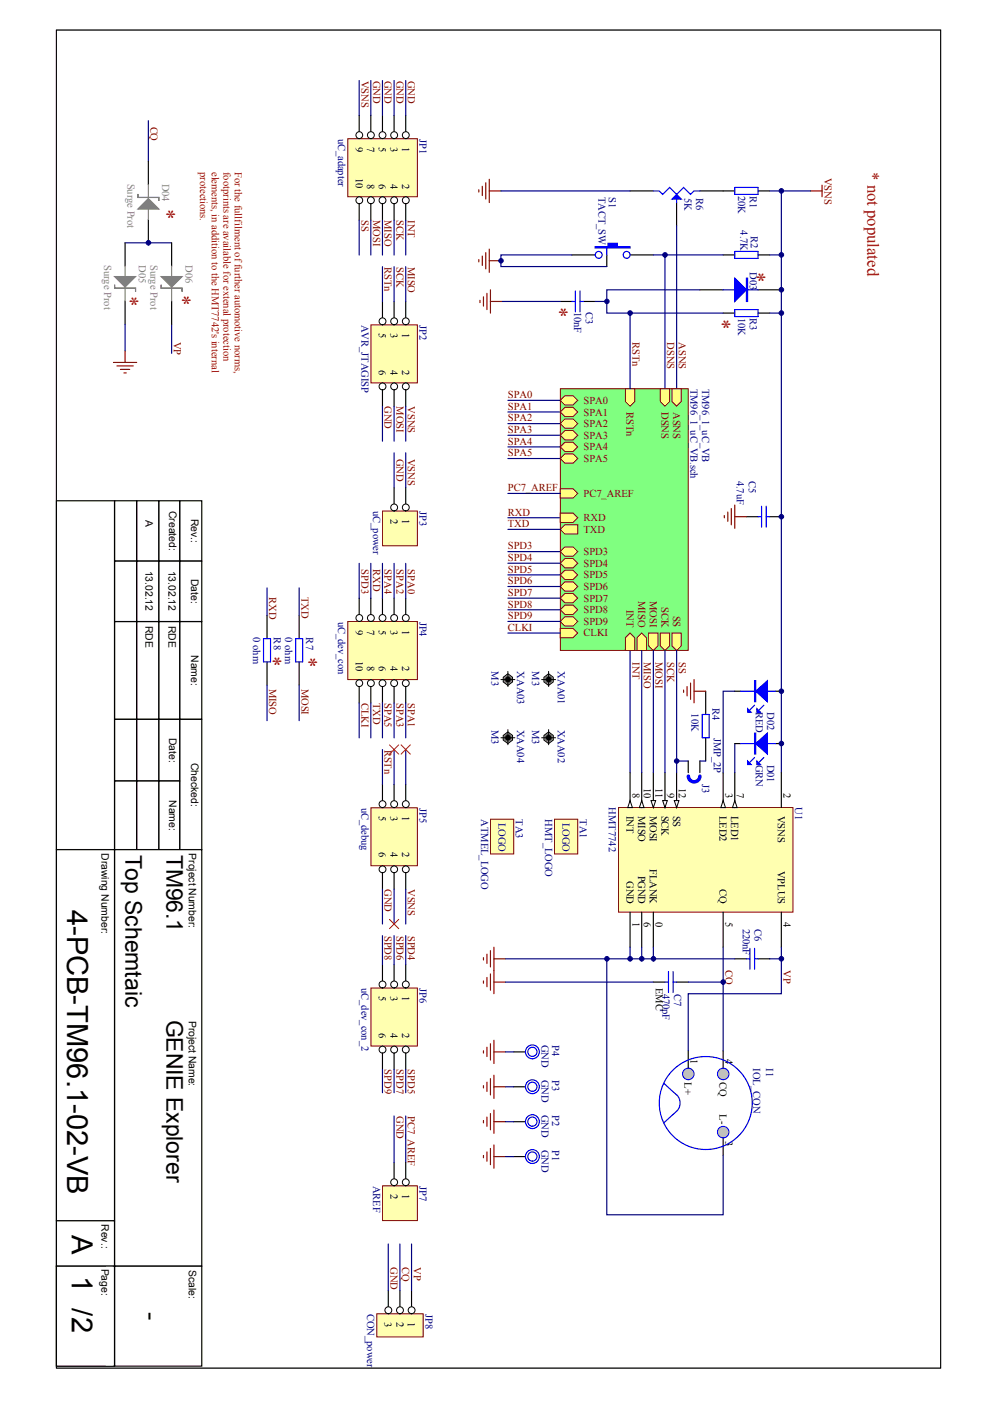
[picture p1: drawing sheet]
<svg xmlns="http://www.w3.org/2000/svg" width="210mm" height="297mm" viewBox="0 0 210 297" stroke-linecap="round" stroke-linejoin="round" font-family="sans-serif">
<path d="M12 6.4h187.2v283.6h-187.2z" fill="#fff" stroke="#000" stroke-width=".21"/>
<g fill="#fff" stroke="#000" stroke-width=".25">
<path d="M38.1 106.2h4.6v12.7h-4.6z"/>
<path d="M38.1 119h4.6v12.8h-4.6z"/>
<path d="M38.1 131.8h4.6v20.7h-4.6z"/>
<path d="M38.1 152.5h4.6v27.6h-4.6z"/>
<path d="M33.6 106.2h4.5v12.7h-4.5z"/>
<path d="M33.6 119h4.5v12.8h-4.5z"/>
<path d="M33.6 131.8h4.5v20.7h-4.5z"/>
<path d="M33.6 152.5h4.5v13.1h-4.5z"/>
<path d="M33.6 165.6h4.5v14.5h-4.5z"/>
<path d="M29 106.2h4.6v12.7h-4.6z"/>
<path d="M29 119h4.6v12.8h-4.6z"/>
<path d="M29 131.8h4.6v20.7h-4.6z"/>
<path d="M29 152.5h4.6v13.1h-4.6z"/>
<path d="M29 165.6h4.6v14.5h-4.6z"/>
<path d="M24.3 106.2h4.6v12.7h-4.6z"/>
<path d="M24.3 119h4.6v12.8h-4.6z"/>
<path d="M24.3 131.8h4.6v20.7h-4.6z"/>
<path d="M24.3 152.5h4.6v13.1h-4.6z"/>
<path d="M24.3 165.6h4.6v14.5h-4.6z"/>
<path d="M24.3 180.1h18.4v88.3h-18.4z"/>
<path d="M24.3 268.5h18.4v21.1h-18.4z"/>
<path d="M12 268.5h12.3v21.1h-12.3z"/>
<path d="M12 106.2h12.3v73.9h-12.3z"/>
<path d="M12 180.1h12.3v78.7h-12.3z"/>
<path d="M12 258.8h12.3v9.6h-12.3z"/>
</g>
<g fill="#fff" stroke="#fff" stroke-width=".25">
<path d="M41 180.6h1.2v23h-1.2z"/>
<path d="M41 216.2h1.2v17h-1.2z"/>
<path d="M41 269h1.2v20.2h-1.2z"/>
<path d="M22.5 180.6h1.3v21.7h-1.3z"/>
<path d="M22.5 259.3h1.3v8.6h-1.3z"/>
<path d="M22.5 268.7h1.3v20.7h-1.3z"/>
<path d="M28 269h7.3v20.2h-7.3z"/>
</g>
<path d="M165.5 40.5v123.3M133.5 137.9v25.9" fill="none" stroke="#000080" stroke-width=".25"/>
<g fill="none" stroke="#800000" stroke-width=".25">
<path d="M174.1 39.2v2.5M171.7 40.5h2.4M153.4 109.3v.5M154.2 108.6v1.9M154.9 107.8v3.5M155.6 107.1v4.9M155.6 109.6h2.5M144.8 146.3v.5M145.5 145.6v1.9M146.3 144.8v3.5M147 144.1v4.9M147 146.6h2.5"/>
<path d="M102.4 203v.5M103.1 202.3v2M103.9 201.6v3.4M104.6 200.8v5M104.6 203.3h2.5"/>
</g>
<path d="M158.1 109.6h2.5M163 109.6h2.5M149.5 146.6v4.9M149.5 156.4v5M145.8 222.8v4.9M153.2 222.8v4.9M153.2 240v5" fill="none" stroke="#000" stroke-width=".25"/>
<path d="M160.6 109.6h.7M161.3 107.3v4.5M162.3 109.6h.7M162.3 107.3v4.5M148.7 151.5h1.5v4.9h-1.5z" fill="none" stroke="#00f" stroke-width=".25"/>
<g fill="#c0c0c0" stroke="#00f" stroke-width=".21">
<circle cx="153.2" cy="227.7" r="1.22"/>
<circle cx="145.8" cy="227.7" r="1.22"/>
<circle cx="153.2" cy="240" r="1.22"/>
</g>
<g fill="none" stroke="#00f" stroke-width=".25">
<path d="M155.6 39.7h5v1.5h-5zM128.5 52.3v1.7M138.4 40.5h1.2l.8 .7 1.4-1.5 1.5 1.5 1.5-1.5 1.5 1.5 .7-.7h1.2M143.3 41.2v1.7M155.6 53.3h5v1.5h-5zM153.2 61.4h7.4M155.6 65.6h5v1.5h-5zM158.1 203.3h.7M158.8 201.1v4.4M159.8 203.3h.8M159.8 201.1v4.4M140.6 229.7l2.7 2.4"/>
<path d="M143.3 235.6l-2.7 2.5M143.3 232.1a2.45 2.45 0 0 1 0 3.5"/>
<circle cx="126.8" cy="54" r=".73"/>
<circle cx="132.7" cy="54" r=".73"/>
<circle cx="149.5" cy="233.9" r="9.9"/>
</g>
<path d="M106.1 40.5h27.4M138.4 54h14.8M140.8 54v28.4M143.3 47.9v34.5M163 40.5h8.7M163 54h2.5M163 66.4h2.5M128.5 203.3v54.3h24.7v-12.6M153.2 200.8v22M163 203.3h2.5" fill="none" stroke="#000080" stroke-width=".25"/>
<g fill="none" stroke="#000" stroke-width=".25">
<path d="M121.1 54h5M128.5 54v2.5M133.5 40.5h4.9M133.5 54h4.9M143.3 42.9v5M148.2 40.5h7.4M153.2 54h2.4M160.6 40.5h2.4M160.6 54h2.4M148.2 61.4h5M153.2 66.4h2.4M160.6 66.4h2.4"/>
<path d="M160.6 61.4h4.9M155.6 203.3h2.5M160.6 203.3h2.4"/>
</g>
<g fill="#00f" stroke="#00f" stroke-width=".25">
<path d="M143.3 41.2l1 1h-2z"/>
<path d="M155.6 59l2.5 2.4-2.5 2.5z"/>
<path d="M158.1 59h.2v4.9h-.2z" fill-rule="evenodd"/>
<path d="M126.1 52.3h2.7v-.7h1.9v.7h2.8v.3h-7.4z" fill-rule="evenodd"/>
</g>
<path d="M102.2 39.5v2M102.9 38.8v3.4M103.6 38v4.9M101.4 40.2v.5M101.4 55v.5M102.2 54.3v2M102.9 53.6v3.4M103.6 52.8v4.9M103.6 40.5h2.5M103.6 55.3h2.5" fill="none" stroke="#800000" stroke-width=".25"/>
<path d="M131 171.2h37v22.2h-37z" fill="#ffffb0" stroke="#800000" stroke-width=".21"/>
<path d="M153.2 163.8v7.4M165.5 163.8v7.4M133.5 193.4v7.4M135.9 193.4v7.4M153.2 193.4v7.4M165.5 193.4v7.4" fill="none" stroke="#000" stroke-width=".25"/>
<path d="M153.2 169.7l.5 1.5h-1z" fill="#fff" stroke="#000" stroke-width=".21"/>
<path d="M155.6 163.8v7.4" fill="none" stroke="#000" stroke-width=".25"/>
<path d="M155.6 169.7l.5 1.5h-1z" fill="#fff" stroke="#000" stroke-width=".21"/>
<path d="M133.5 163.8v7.4" fill="none" stroke="#000" stroke-width=".25"/>
<path d="M133.5 169.7l.4 1.5h-.9z" fill="#fff" stroke="#000" stroke-width=".21"/>
<path d="M135.9 163.8v7.4" fill="none" stroke="#000" stroke-width=".25"/>
<path d="M135.9 169.7l.5 1.5h-1z" fill="#fff" stroke="#000" stroke-width=".21"/>
<path d="M138.4 163.8v7.4" fill="none" stroke="#000" stroke-width=".25"/>
<path d="M137.9 169.7h1l-.5 1.5z" fill="#fff" stroke="#000" stroke-width=".21"/>
<path d="M140.8 163.8v7.4" fill="none" stroke="#000" stroke-width=".25"/>
<path d="M140.4 169.7h.9l-.5 1.5z" fill="#fff" stroke="#000" stroke-width=".21"/>
<path d="M143.3 163.8v7.4" fill="none" stroke="#000" stroke-width=".25"/>
<path d="M142.8 169.7h1l-.5 1.5z" fill="#fff" stroke="#000" stroke-width=".21"/>
<path d="M118.7 63.9h2.4M123.6 63.9h2.5M155.6 157.7h1.3M155.6 146.6h1.3M164.3 157.7h1.2M164.3 146.6h1.2M138.4 193.4v7.4" fill="none" stroke="#000" stroke-width=".25"/>
<path d="M126.1 63.9h2.4M83.5 96v7.4M85.9 96v7.4M155.6 146.6h-2.4v17.2M155.6 157.7v6.1" fill="none" stroke="#000080" stroke-width=".25"/>
<path d="M121.1 63.9h.8M121.9 61.7v4.4M122.9 63.9h.7M122.9 61.7v4.4M156.9 157.7h7.4M156.9 146.6h7.4M159.8 149.5l-1 1M161.8 149.5l-1 1M159.8 160.6l-1 1M161.8 160.6l-1 1" fill="none" stroke="#00f" stroke-width=".25"/>
<g fill="#00f" stroke="#00f" stroke-width=".25">
<path d="M160.1 157.7l2.4-2.3v4.5z"/>
<path d="M158.3 161.4l.8 .7h-.8z"/>
<path d="M160.3 161.4l.8 .7h-.8z"/>
<path d="M160.1 146.6l2.4-2.3v4.5z"/>
<path d="M158.3 150.3l.8 .7h-.8z"/>
<path d="M160.3 150.3l.8 .7h-.8z"/>
<path d="M159.8 155.4h.3v4.5h-.3z" fill-rule="evenodd"/>
<path d="M159.8 144.3h.3v4.5h-.3z" fill-rule="evenodd"/>
</g>
<path d="M101.7 63.7v.5M102.4 62.9v2M103.1 62.2v3.4M103.9 61.4v5M103.9 63.9h2.4" fill="none" stroke="#800000" stroke-width=".25"/>
<path d="M73.7 29.4h14.7v12.3h-14.7z" fill="#ffffb0" stroke="#800000" stroke-width=".21"/>
<path d="M85.9 24.5v4.9" fill="none" stroke="#000" stroke-width=".25"/>
<circle cx="85.9" cy="28.7" r=".73" fill="#fff" stroke="#000" stroke-width=".21"/>
<path d="M85.9 41.7v5" fill="none" stroke="#000" stroke-width=".25"/>
<circle cx="85.9" cy="42.5" r=".73" fill="#fff" stroke="#000" stroke-width=".21"/>
<path d="M83.5 24.5v4.9" fill="none" stroke="#000" stroke-width=".25"/>
<circle cx="83.5" cy="28.7" r=".73" fill="#fff" stroke="#000" stroke-width=".21"/>
<path d="M83.5 41.7v5" fill="none" stroke="#000" stroke-width=".25"/>
<circle cx="83.5" cy="42.5" r=".73" fill="#fff" stroke="#000" stroke-width=".21"/>
<path d="M81 24.5v4.9" fill="none" stroke="#000" stroke-width=".25"/>
<circle cx="81" cy="28.7" r=".73" fill="#fff" stroke="#000" stroke-width=".21"/>
<path d="M81 41.7v5" fill="none" stroke="#000" stroke-width=".25"/>
<circle cx="81" cy="42.5" r=".73" fill="#fff" stroke="#000" stroke-width=".21"/>
<path d="M78.5 24.5v4.9" fill="none" stroke="#000" stroke-width=".25"/>
<circle cx="78.6" cy="28.7" r=".73" fill="#fff" stroke="#000" stroke-width=".21"/>
<path d="M78.5 41.7v5" fill="none" stroke="#000" stroke-width=".25"/>
<circle cx="78.6" cy="42.5" r=".73" fill="#fff" stroke="#000" stroke-width=".21"/>
<path d="M76.1 24.5v4.9" fill="none" stroke="#000" stroke-width=".25"/>
<circle cx="76.1" cy="28.7" r=".72" fill="#fff" stroke="#000" stroke-width=".21"/>
<path d="M76.1 41.7v5" fill="none" stroke="#000" stroke-width=".25"/>
<circle cx="76.1" cy="42.5" r=".72" fill="#fff" stroke="#000" stroke-width=".21"/>
<path d="M76.1 17.1v7.4M78.5 17.1v7.4M81 17.1v7.4M83.5 17.1v7.4M85.9 17.1v7.4M76.1 46.7v7.4M78.5 46.7v7.4M81 46.7v7.4M83.5 46.7v7.4M85.9 46.7v7.4" fill="none" stroke="#000080" stroke-width=".25"/>
<path d="M78.6 68.9h9.8v12.3h-9.8z" fill="#ffffb0" stroke="#800000" stroke-width=".21"/>
<path d="M85.9 63.9v5" fill="none" stroke="#000" stroke-width=".25"/>
<circle cx="85.9" cy="68.1" r=".73" fill="#fff" stroke="#000" stroke-width=".21"/>
<path d="M85.9 81.2v4.9" fill="none" stroke="#000" stroke-width=".25"/>
<circle cx="85.9" cy="81.9" r=".73" fill="#fff" stroke="#000" stroke-width=".21"/>
<path d="M83.5 63.9v5" fill="none" stroke="#000" stroke-width=".25"/>
<circle cx="83.5" cy="68.1" r=".73" fill="#fff" stroke="#000" stroke-width=".21"/>
<path d="M83.5 81.2v4.9" fill="none" stroke="#000" stroke-width=".25"/>
<circle cx="83.5" cy="81.9" r=".73" fill="#fff" stroke="#000" stroke-width=".21"/>
<path d="M81 63.9v5" fill="none" stroke="#000" stroke-width=".25"/>
<circle cx="81" cy="68.1" r=".73" fill="#fff" stroke="#000" stroke-width=".21"/>
<path d="M81 81.2v4.9" fill="none" stroke="#000" stroke-width=".25"/>
<circle cx="81" cy="81.9" r=".73" fill="#fff" stroke="#000" stroke-width=".21"/>
<path d="M81 56.5v7.4M83.5 56.5v7.4M85.9 56.5v7.4M81 86.1v7.4M83.5 86.1v7.4M85.9 86.1v7.4" fill="none" stroke="#000080" stroke-width=".25"/>
<path d="M81 108.3h7.4v7.4h-7.4z" fill="#ffffb0" stroke="#800000" stroke-width=".21"/>
<path d="M85.9 103.4v4.9" fill="none" stroke="#000" stroke-width=".25"/>
<circle cx="85.9" cy="107.6" r=".73" fill="#fff" stroke="#000" stroke-width=".21"/>
<path d="M83.5 103.4v4.9" fill="none" stroke="#000" stroke-width=".25"/>
<circle cx="83.5" cy="107.6" r=".73" fill="#fff" stroke="#000" stroke-width=".21"/>
<g fill="none" stroke="#000080" stroke-width=".25">
<path d="M31.4 25.6v8.6M26.5 51.5h9.9M26.5 68.8v5.6M36.4 68.8v6.1M106.3 63.9h12.4M107.6 84.9h11.1M107.6 87.3h11.1M107.6 89.8h11.1M107.6 92.3h11.1M107.6 94.7h11.1M107.6 97.2h11.1M107.6 109.8h11.1"/>
<path d="M107.6 117h11.1"/>
</g>
<path d="M24 76.8h5M24.8 77.6h3.4M25.5 78.3h2M26.2 79.1h.5M26.5 74.4v2.4" fill="none" stroke="#800000" stroke-width=".25"/>
<path d="M31.4 34.2v4.9M26.5 51.5v4.9M31.4 46.5v5M36.4 51.5v4.9M26.5 63.8v5M36.4 63.8v5" fill="none" stroke="#000" stroke-width=".25"/>
<path d="M31.4 39.1v7.4M26.5 56.4v7.4M36.4 56.4v7.4" fill="none" stroke="#808080" stroke-width=".25"/>
<g fill="#808080" stroke="#808080" stroke-width=".25">
<path d="M31.4 42.1l2.2 2.2h-4.4z"/>
<path d="M24.3 58.6h4.4l-2.2 2.3z"/>
<path d="M34.1 58.6h4.5l-2.2 2.3z"/>
<path d="M29.2 41.1v.8h4.4v.7v-.7h-4.4z" fill-rule="evenodd"/>
<path d="M24.3 60.4v.7h4.4v.7v-.7h-4.4z" fill-rule="evenodd"/>
<path d="M34.1 60.4v.7h4.5v.7v-.7h-4.5z" fill-rule="evenodd"/>
</g>
<path d="M73.7 131.8h14.7v12.3h-14.7z" fill="#ffffb0" stroke="#800000" stroke-width=".21"/>
<path d="M85.9 126.8v5" fill="none" stroke="#000" stroke-width=".25"/>
<circle cx="85.9" cy="131" r=".73" fill="#fff" stroke="#000" stroke-width=".21"/>
<path d="M85.9 144.1v4.9" fill="none" stroke="#000" stroke-width=".25"/>
<circle cx="85.9" cy="144.8" r=".72" fill="#fff" stroke="#000" stroke-width=".21"/>
<path d="M83.5 126.8v5" fill="none" stroke="#000" stroke-width=".25"/>
<circle cx="83.5" cy="131" r=".73" fill="#fff" stroke="#000" stroke-width=".21"/>
<path d="M83.5 144.1v4.9" fill="none" stroke="#000" stroke-width=".25"/>
<circle cx="83.5" cy="144.8" r=".72" fill="#fff" stroke="#000" stroke-width=".21"/>
<path d="M81 126.8v5" fill="none" stroke="#000" stroke-width=".25"/>
<circle cx="81" cy="131" r=".73" fill="#fff" stroke="#000" stroke-width=".21"/>
<path d="M81 144.1v4.9" fill="none" stroke="#000" stroke-width=".25"/>
<circle cx="81" cy="144.8" r=".72" fill="#fff" stroke="#000" stroke-width=".21"/>
<path d="M78.5 126.8v5" fill="none" stroke="#000" stroke-width=".25"/>
<circle cx="78.6" cy="131" r=".73" fill="#fff" stroke="#000" stroke-width=".21"/>
<path d="M78.5 144.1v4.9" fill="none" stroke="#000" stroke-width=".25"/>
<circle cx="78.6" cy="144.8" r=".72" fill="#fff" stroke="#000" stroke-width=".21"/>
<path d="M76.1 126.8v5" fill="none" stroke="#000" stroke-width=".25"/>
<circle cx="76.1" cy="131" r=".72" fill="#fff" stroke="#000" stroke-width=".21"/>
<path d="M76.1 144.1v4.9" fill="none" stroke="#000" stroke-width=".25"/>
<circle cx="76.1" cy="144.8" r=".72" fill="#fff" stroke="#000" stroke-width=".21"/>
<path d="M76.1 119.4v7.4M78.5 119.4v7.4M81 119.4v7.4M83.5 119.4v7.4M85.9 119.4v7.4M76.1 149v7.4M78.5 149v7.4M81 149v7.4M83.5 149v7.4M85.9 149v7.4" fill="none" stroke="#000080" stroke-width=".25"/>
<path d="M115.2 143.6l1-.7 1 .7v1l-1 .7-1-.7z" fill-rule="evenodd" fill="#c0c0c0" stroke="#000" stroke-width=".21"/>
<circle cx="116.2" cy="144.1" r=".72" fill="#000" stroke="#696a6d" stroke-width=".25"/>
<path d="M114.7 144.1h3M116.2 142.4v3.2" fill="none" stroke="#000" stroke-width=".21"/>
<path d="M115.2 155.9l1-.7 1 .7v1l-1 .8-1-.8z" fill-rule="evenodd" fill="#c0c0c0" stroke="#000" stroke-width=".21"/>
<circle cx="116.2" cy="156.4" r=".72" fill="#000" stroke="#696a6d" stroke-width=".25"/>
<path d="M114.7 156.4h3M116.2 154.7v3.2" fill="none" stroke="#000" stroke-width=".21"/>
<path d="M106.6 143.6l1-.7 1 .7v1l-1 .7-1-.7z" fill-rule="evenodd" fill="#c0c0c0" stroke="#000" stroke-width=".21"/>
<circle cx="107.6" cy="144.1" r=".73" fill="#000" stroke="#696a6d" stroke-width=".25"/>
<path d="M106.1 144.1h3M107.6 142.4v3.2" fill="none" stroke="#000" stroke-width=".21"/>
<path d="M106.6 155.9l1-.7 1 .7v1l-1 .8-1-.8z" fill-rule="evenodd" fill="#c0c0c0" stroke="#000" stroke-width=".21"/>
<circle cx="107.6" cy="156.4" r=".73" fill="#000" stroke="#696a6d" stroke-width=".25"/>
<path d="M106.1 156.4h3M107.6 154.7v3.2" fill="none" stroke="#000" stroke-width=".21"/>
<path d="M78.6 171.3h9.8v12.3h-9.8z" fill="#ffffb0" stroke="#800000" stroke-width=".21"/>
<path d="M85.9 166.3v4.9" fill="none" stroke="#000" stroke-width=".25"/>
<circle cx="85.9" cy="170.5" r=".73" fill="#fff" stroke="#000" stroke-width=".21"/>
<path d="M85.9 183.6v4.9" fill="none" stroke="#000" stroke-width=".25"/>
<circle cx="85.9" cy="184.3" r=".72" fill="#fff" stroke="#000" stroke-width=".21"/>
<path d="M83.5 166.3v4.9" fill="none" stroke="#000" stroke-width=".25"/>
<circle cx="83.5" cy="170.5" r=".73" fill="#fff" stroke="#000" stroke-width=".21"/>
<path d="M83.5 183.6v4.9" fill="none" stroke="#000" stroke-width=".25"/>
<circle cx="83.5" cy="184.3" r=".72" fill="#fff" stroke="#000" stroke-width=".21"/>
<path d="M81 166.3v4.9" fill="none" stroke="#000" stroke-width=".25"/>
<circle cx="81" cy="170.5" r=".73" fill="#fff" stroke="#000" stroke-width=".21"/>
<path d="M81 183.6v4.9" fill="none" stroke="#000" stroke-width=".25"/>
<circle cx="81" cy="184.3" r=".72" fill="#fff" stroke="#000" stroke-width=".21"/>
<path d="M81 158.9v7.4M83.5 158.9v7.4M85.9 158.9v7.4M81 188.5v7.4M83.5 188.5v7.4M85.9 188.5v7.4" fill="none" stroke="#000080" stroke-width=".25"/>
<path d="M118.7 82.4h27.1v55.5h-27.1z" fill="#80ff80" stroke="#800000" stroke-width=".21"/>
<g fill="#ffff80" stroke="#800000" stroke-width=".21">
<path d="M142.3 134.2h2v2.7l-1 1-1-1z" fill-rule="evenodd"/>
<path d="M139.9 134.2h1.9v2.7l-1 1-.9-1z" fill-rule="evenodd"/>
<path d="M137.4 134.2h2v2.7l-1 1-1-1z" fill-rule="evenodd"/>
<path d="M133.5 134.2l.9 1v2.7h-1.9v-2.7z" fill-rule="evenodd"/>
<path d="M132.5 82.4h1.9v2.7l-.9 1-1-1z" fill-rule="evenodd"/>
<path d="M142.3 82.4h2v2.7l-1 1-1-1z" fill-rule="evenodd"/>
<path d="M139.9 82.4h1.9v2.7l-1 1-.9-1z" fill-rule="evenodd"/>
<path d="M119.7 83.9h1.7l1 1-1 1h-1.7l-1-1z" fill-rule="evenodd"/>
<path d="M119.7 86.4h1.7l1 .9-1 1h-1.7l-1-1z" fill-rule="evenodd"/>
<path d="M119.7 88.8h1.7l1 1-1 1h-1.7l-1-1z" fill-rule="evenodd"/>
<path d="M119.7 91.3h1.7l1 1-1 1h-1.7l-1-1z" fill-rule="evenodd"/>
<path d="M119.7 93.8h1.7l1 .9-1 1h-1.7l-1-1z" fill-rule="evenodd"/>
<path d="M119.7 96.2h1.7l1 1-1 1h-1.7l-1-1z" fill-rule="evenodd"/>
<path d="M118.7 108.8h2.7l1 1-1 1h-2.7z" fill-rule="evenodd"/>
<path d="M119.7 111.3h2.7v1.9h-2.7l-1-1z" fill-rule="evenodd"/>
<path d="M119.7 116h1.7l1 1-1 .9h-1.7l-1-.9z" fill-rule="evenodd"/>
<path d="M118.7 133.2h2.7l1 1-1 1h-2.7z" fill-rule="evenodd"/>
<path d="M119.7 118.4h1.7l1 1-1 1h-1.7l-1-1z" fill-rule="evenodd"/>
<path d="M119.7 120.9h1.7l1 1-1 1h-1.7l-1-1z" fill-rule="evenodd"/>
<path d="M119.7 123.4h1.7l1 1-1 .9h-1.7l-1-.9z" fill-rule="evenodd"/>
<path d="M119.7 125.8h1.7l1 1-1 1h-1.7l-1-1z" fill-rule="evenodd"/>
<path d="M119.7 128.3h1.7l1 1-1 1h-1.7l-1-1z" fill-rule="evenodd"/>
<path d="M119.7 130.8h1.7l1 1-1 .9h-1.7l-1-.9z" fill-rule="evenodd"/>
<path d="M118.7 103.6h2.7l1 1-1 1h-2.7z" fill-rule="evenodd"/>
<path d="M135.9 134.2l1 1v2.7h-2v-2.7z" fill-rule="evenodd"/>
</g>
<path d="M107.6 119.4h11.1M107.6 121.9h11.1M107.6 124.4h11.1M107.6 126.8h11.1M107.6 129.3h11.1M107.6 131.8h11.1M107.6 134.2h11.1" fill="none" stroke="#000080" stroke-width=".25"/>
<path d="M78.6 209.5h9.8v12.3h-9.8z" fill="#ffffb0" stroke="#800000" stroke-width=".21"/>
<path d="M85.9 204.5v5" fill="none" stroke="#000" stroke-width=".25"/>
<circle cx="85.9" cy="208.7" r=".73" fill="#fff" stroke="#000" stroke-width=".21"/>
<path d="M85.9 221.8v4.9" fill="none" stroke="#000" stroke-width=".25"/>
<circle cx="85.9" cy="222.5" r=".73" fill="#fff" stroke="#000" stroke-width=".21"/>
<path d="M83.5 204.5v5" fill="none" stroke="#000" stroke-width=".25"/>
<circle cx="83.5" cy="208.7" r=".73" fill="#fff" stroke="#000" stroke-width=".21"/>
<path d="M83.5 221.8v4.9" fill="none" stroke="#000" stroke-width=".25"/>
<circle cx="83.5" cy="222.5" r=".73" fill="#fff" stroke="#000" stroke-width=".21"/>
<path d="M81 204.5v5" fill="none" stroke="#000" stroke-width=".25"/>
<circle cx="81" cy="208.7" r=".73" fill="#fff" stroke="#000" stroke-width=".21"/>
<path d="M81 221.8v4.9" fill="none" stroke="#000" stroke-width=".25"/>
<circle cx="81" cy="222.5" r=".73" fill="#fff" stroke="#000" stroke-width=".21"/>
<path d="M81 198.4v6.1M83.5 198.4v6.1M85.9 198.4v6.1M81 226.7v5M83.5 226.7v5M85.9 226.7v5" fill="none" stroke="#000080" stroke-width=".25"/>
<g fill="#ffffb0" stroke="#800000" stroke-width=".21">
<path d="M117.5 173.7h4.9v7.4h-4.9z"/>
<path d="M103.9 173.7h4.9v7.4h-4.9z"/>
</g>
<path d="M107.6 104.6h11.1M85.9 236.6v9.9" fill="none" stroke="#000080" stroke-width=".25"/>
<path d="M81 251.4h7.4v7.4h-7.4z" fill="#ffffb0" stroke="#800000" stroke-width=".21"/>
<path d="M85.9 246.5v4.9" fill="none" stroke="#000" stroke-width=".25"/>
<circle cx="85.9" cy="250.7" r=".73" fill="#fff" stroke="#000" stroke-width=".21"/>
<path d="M83.5 246.5v4.9" fill="none" stroke="#000" stroke-width=".25"/>
<circle cx="83.5" cy="250.7" r=".73" fill="#fff" stroke="#000" stroke-width=".21"/>
<g fill="none" stroke="#000080" stroke-width=".25">
<path d="M121.1 54h-15v2.5h22.4M133.5 66.4v16M148.2 61.4h-19.7v5h24.7M135.9 137.9v25.9M138.4 137.9v25.9M140.8 137.9v25.9M143.3 137.9v25.9M143.3 161.4h2.5M148.2 161.4h1.3M107.1 203.3h48.5M107.1 208.2h31.3M133.5 200.8v2.5"/>
<path d="M135.9 200.8v2.5M138.4 200.8v2.5M145.8 208.2h7.4M165.5 200.8v9.9h-19.7v12.1M83.5 236.6v9.9M107.1 223h1.7M107.1 230.4h1.7M107.1 237.8h1.7M107.1 245.2h1.7"/>
</g>
<path d="M145.8 161.4v2.4M148.2 161.4v2.4M138.4 208.2h2.4M143.3 208.2h2.5M108.8 237.8h2.5M108.8 230.4h2.5M108.8 223h2.5M108.8 245.2h2.5" fill="none" stroke="#000" stroke-width=".25"/>
<g fill="none" stroke="#00f" stroke-width=".25">
<path d="M140.8 208.2h.8M141.6 206v4.4M142.6 208.2h.7M142.6 206v4.4"/>
<circle cx="112.8" cy="230.4" r=".97"/>
<circle cx="112.8" cy="223" r=".97"/>
<circle cx="112.8" cy="237.8" r=".97"/>
<circle cx="112.8" cy="237.8" r="1.47"/>
<circle cx="112.8" cy="230.4" r="1.47"/>
<circle cx="112.8" cy="223" r="1.47"/>
<circle cx="112.8" cy="245.2" r=".97"/>
<circle cx="112.8" cy="245.2" r="1.47"/>
</g>
<g fill="none" stroke="#800000" stroke-width=".25">
<path d="M102.4 208v.5M103.1 207.2v2M103.9 206.5v3.4M104.6 205.8v4.9M104.6 208.2h2.5M102.4 222.8v.5M102.4 230.2v.5M102.4 237.6v.5M103.1 222v2M103.1 229.4v2M103.1 236.8v2M103.9 221.3v3.4"/>
<path d="M103.9 228.7v3.4M103.9 236.1v3.4M104.6 220.6v4.9M104.6 228v4.9M104.6 235.4v4.9M104.6 223h2.5M104.6 230.4h2.5M104.6 237.8h2.5M102.4 245v.5M103.1 244.2v2M103.9 243.5v3.4M104.6 242.8v4.9"/>
<path d="M104.6 245.2h2.5"/>
</g>
<path d="M82.5 157.9l2 2M84.5 157.9l-2 2M85 157.9l1.9 2M86.9 157.9l-1.9 2M82.5 194.9l2 2M84.5 194.9l-2 2" fill="none" stroke="#f00" stroke-width=".21"/>
<path d="M145.8 164.6a1.22 1.22 0 0 0 1.2 1.2 1.22 1.22 0 0 0 1.2-1.2" fill="none" stroke="#00f" stroke-width=".74"/>
<path d="M79.8 278.5h9.8v5h-9.8z" fill="#ffffb0" stroke="#800000" stroke-width=".21"/>
<path d="M87.2 273.6v4.9" fill="none" stroke="#000" stroke-width=".25"/>
<circle cx="87.2" cy="277.8" r=".73" fill="#fff" stroke="#000" stroke-width=".21"/>
<path d="M84.7 273.6v4.9" fill="none" stroke="#000" stroke-width=".25"/>
<circle cx="84.7" cy="277.8" r=".73" fill="#fff" stroke="#000" stroke-width=".21"/>
<path d="M82.2 273.6v4.9" fill="none" stroke="#000" stroke-width=".25"/>
<circle cx="82.3" cy="277.8" r=".73" fill="#fff" stroke="#000" stroke-width=".21"/>
<path d="M107.6 112.2h11.1M56.6 124.6v5.9M63.4 124.6v5.9M56.6 145.3v7.5M63.4 145.3v7.5M82.2 263.7v9.9M84.7 263.7v9.9M87.2 263.7v9.9" fill="none" stroke="#000080" stroke-width=".25"/>
<path d="M56.6 130.5v4.9M63.4 130.5v4.9M56.6 140.3v5M63.4 140.3v5" fill="none" stroke="#000" stroke-width=".25"/>
<path d="M55.8 135.4h1.5v4.9h-1.5zM62.6 135.4h1.5v4.9h-1.5z" fill="none" stroke="#00f" stroke-width=".25"/>
<g fill="#000080" stroke="#000080" stroke-width=".21">
<circle cx="165.5" cy="40.5" r=".48"/>
<circle cx="31.4" cy="51.5" r=".48"/>
<circle cx="140.9" cy="54" r=".48"/>
<circle cx="165.5" cy="54" r=".48"/>
<circle cx="106.1" cy="55.3" r=".47"/>
<circle cx="165.5" cy="61.4" r=".48"/>
<circle cx="128.5" cy="63.9" r=".47"/>
<circle cx="133.5" cy="66.4" r=".48"/>
<circle cx="165.5" cy="66.4" r=".48"/>
<circle cx="165.5" cy="109.5" r=".47"/>
<circle cx="165.5" cy="146.5" r=".47"/>
<circle cx="165.5" cy="157.6" r=".48"/>
<circle cx="143.3" cy="161.3" r=".47"/>
<circle cx="128.5" cy="203.3" r=".47"/>
<circle cx="133.5" cy="203.3" r=".48"/>
<circle cx="135.9" cy="203.3" r=".48"/>
<circle cx="138.4" cy="203.3" r=".47"/>
<circle cx="165.5" cy="203.3" r=".48"/>
<circle cx="153.2" cy="208.2" r=".48"/>
</g>
<g font-size="6.2">
<text x="14.2" y="192.9" transform="rotate(90 14.2 192.9)">4aPCBaTM96.1a02aVB</text>
<text x="15.2" y="261.8" transform="rotate(90 15.2 261.8)">A</text>
<text x="15.2" y="270.6" transform="rotate(90 15.2 270.6)">1 /2</text>
</g>
<text font-size="5.3" x="30.3" y="278.2" transform="rotate(90 30.3 278.2)">a</text>
<g font-size="4.9">
<text x="26.6" y="181.2" transform="rotate(90 26.6 181.2)">Top Schemtaic</text>
<text x="35.3" y="181.2" transform="rotate(90 35.3 181.2)">TM96.1</text>
<text x="35.3" y="216.2" transform="rotate(90 35.3 216.2)">GENIE Explorer</text>
</g>
<g font-size="4.4" fill="#bf0000">
<text x="34" y="44.3" transform="rotate(90 34 44.3)">*</text>
<text x="159" y="57.7" transform="rotate(90 159 57.7)">*</text>
<text x="26.2" y="62.7" transform="rotate(90 26.2 62.7)">*</text>
<text x="37.3" y="62.6" transform="rotate(90 37.3 62.6)">*</text>
<text x="117.2" y="65.1" transform="rotate(90 117.2 65.1)">*</text>
<text x="151.6" y="67.6" transform="rotate(90 151.6 67.6)">*</text>
<text x="56.5" y="139.2" transform="rotate(90 56.5 139.2)">*</text>
<text x="64.1" y="139.2" transform="rotate(90 64.1 139.2)">*</text>
</g>
<text font-size="3.6" fill="#bf0000" x="183.7" y="36.5" transform="rotate(90 183.7 36.5)">* not populated</text>
<g font-size="2.2" fill="#800000">
<text x="76.6" y="17.1" transform="rotate(90 76.6 17.1)">VSNS</text>
<text x="79" y="17.1" transform="rotate(90 79 17.1)">GND</text>
<text x="81.5" y="17.1" transform="rotate(90 81.5 17.1)">GND</text>
<text x="84" y="17.1" transform="rotate(90 84 17.1)">GND</text>
<text x="86.4" y="17.1" transform="rotate(90 86.4 17.1)">GND</text>
<text x="31.9" y="26.8" transform="rotate(90 31.9 26.8)">CQ</text>
<text x="174.6" y="37.7" transform="rotate(90 174.6 37.7)">VSNS</text>
<text x="76.6" y="46.7" transform="rotate(90 76.6 46.7)">SS</text>
<text x="79" y="46.7" transform="rotate(90 79 46.7)">MOSI</text>
<text x="81.5" y="46.7" transform="rotate(90 81.5 46.7)">MISO</text>
<text x="84" y="46.7" transform="rotate(90 84 46.7)">SCK</text>
<text x="86.4" y="46.7" transform="rotate(90 86.4 46.7)">INT</text>
<text x="81.5" y="56.6" transform="rotate(90 81.5 56.6)">RSTn</text>
<text x="84" y="56.6" transform="rotate(90 84 56.6)">SCK</text>
<text x="86.4" y="56.6" transform="rotate(90 86.4 56.6)">MISO</text>
<text x="36.8" y="72.5" transform="rotate(90 36.8 72.5)">VP</text>
<text x="133.9" y="72.6" transform="rotate(90 133.9 72.6)">RSTn</text>
<text x="141.3" y="72.6" transform="rotate(90 141.3 72.6)">DSNS</text>
<text x="143.8" y="72.6" transform="rotate(90 143.8 72.6)">ASNS</text>
<text x="81.5" y="86.1" transform="rotate(90 81.5 86.1)">GND</text>
<text x="84" y="86.1" transform="rotate(90 84 86.1)">MOSI</text>
<text x="86.4" y="86.1" transform="rotate(90 86.4 86.1)">VSNS</text>
<text x="107.6" y="84.4">SPA0</text>
<text x="107.6" y="86.8">SPA1</text>
<text x="107.6" y="89.3">SPA2</text>
<text x="123.6" y="85.6">SPA0</text>
<text x="123.6" y="88.1">SPA1</text>
<text x="132.7" y="87.4" transform="rotate(90 132.7 87.4)">RSTn</text>
<text x="140.1" y="87.4" transform="rotate(90 140.1 87.4)">DSNS</text>
<text x="142.6" y="87.4" transform="rotate(90 142.6 87.4)">ASNS</text>
<text x="107.6" y="91.8">SPA3</text>
<text x="107.6" y="94.3">SPA4</text>
<text x="123.6" y="90.6">SPA2</text>
<text x="123.6" y="93">SPA3</text>
<text x="123.6" y="95.5">SPA4</text>
<text x="84" y="97.3" transform="rotate(90 84 97.3)">GND</text>
<text x="86.4" y="97.3" transform="rotate(90 86.4 97.3)">VSNS</text>
<text x="107.6" y="96.7">SPA5</text>
<text x="123.6" y="98">SPA5</text>
<text x="107.6" y="104.2">PC7_AREF</text>
<text x="123.6" y="105.4">PC7_AREF</text>
<text x="107.6" y="109.3">RXD</text>
<text x="107.6" y="111.8">TXD</text>
<text x="123.6" y="110.5">RXD</text>
<text x="123.6" y="113">TXD</text>
<text x="107.6" y="116.5">SPD3</text>
<text x="107.6" y="118.9">SPD4</text>
<text x="123.6" y="117.7">SPD3</text>
<text x="76.6" y="120.7" transform="rotate(90 76.6 120.7)">SPD3</text>
<text x="79" y="120.7" transform="rotate(90 79 120.7)">RXD</text>
<text x="81.5" y="120.7" transform="rotate(90 81.5 120.7)">SPA4</text>
<text x="84" y="120.7" transform="rotate(90 84 120.7)">SPA2</text>
<text x="86.4" y="120.7" transform="rotate(90 86.4 120.7)">SPA0</text>
<text x="107.6" y="121.4">SPD5</text>
<text x="107.6" y="123.9">SPD6</text>
<text x="123.6" y="120.2">SPD4</text>
<text x="123.6" y="122.6">SPD5</text>
<text x="123.6" y="125.1">SPD6</text>
<text x="57" y="126.6" transform="rotate(90 57 126.6)">RXD</text>
<text x="63.8" y="126.6" transform="rotate(90 63.8 126.6)">TXD</text>
<text x="107.6" y="126.3">SPD7</text>
<text x="107.6" y="128.8">SPD8</text>
<text x="107.6" y="131.3">SPD9</text>
<text x="123.6" y="127.6">SPD7</text>
<text x="123.6" y="130">SPD8</text>
<text x="132.7" y="129.3" transform="rotate(90 132.7 129.3)">INT</text>
<text x="135.2" y="127.4" transform="rotate(90 135.2 127.4)">MISO</text>
<text x="137.6" y="127.4" transform="rotate(90 137.6 127.4)">MOSI</text>
<text x="140.1" y="128.6" transform="rotate(90 140.1 128.6)">SCK</text>
<text x="142.6" y="130.5" transform="rotate(90 142.6 130.5)">SS</text>
<text x="107.6" y="133.7">CLKI</text>
<text x="123.6" y="134.9">CLKI</text>
<text x="123.6" y="132.5">SPD9</text>
<text x="133.9" y="140.4" transform="rotate(90 133.9 140.4)">INT</text>
<text x="136.4" y="140.4" transform="rotate(90 136.4 140.4)">MISO</text>
<text x="138.8" y="140.4" transform="rotate(90 138.8 140.4)">MOSI</text>
<text x="141.3" y="140.4" transform="rotate(90 141.3 140.4)">SCK</text>
<text x="143.8" y="140.4" transform="rotate(90 143.8 140.4)">SS</text>
<text x="57" y="146" transform="rotate(90 57 146)">MISO</text>
<text x="63.8" y="146" transform="rotate(90 63.8 146)">MOSI</text>
<text x="76.6" y="149" transform="rotate(90 76.6 149)">CLKI</text>
<text x="79" y="149" transform="rotate(90 79 149)">TXD</text>
<text x="81.5" y="149" transform="rotate(90 81.5 149)">SPA5</text>
<text x="84" y="149" transform="rotate(90 84 149)">SPA3</text>
<text x="86.4" y="149" transform="rotate(90 86.4 149)">SPA1</text>
<text x="81.5" y="158.9" transform="rotate(90 81.5 158.9)">RSTn</text>
<text x="81.5" y="188.5" transform="rotate(90 81.5 188.5)">GND</text>
<text x="86.4" y="188.5" transform="rotate(90 86.4 188.5)">VSNS</text>
<text x="81.5" y="198.4" transform="rotate(90 81.5 198.4)">SPD8</text>
<text x="84" y="198.4" transform="rotate(90 84 198.4)">SPD6</text>
<text x="86.4" y="198.4" transform="rotate(90 86.4 198.4)">SPD4</text>
<text x="153.6" y="205.8" transform="rotate(90 153.6 205.8)">CQ</text>
<text x="166" y="205.8" transform="rotate(90 166 205.8)">VP</text>
<text x="81.5" y="226.7" transform="rotate(90 81.5 226.7)">SPD9</text>
<text x="84" y="226.7" transform="rotate(90 84 226.7)">SPD7</text>
<text x="86.4" y="226.7" transform="rotate(90 86.4 226.7)">SPD5</text>
<text x="84" y="236.6" transform="rotate(90 84 236.6)">GND</text>
<text x="86.4" y="236.6" transform="rotate(90 86.4 236.6)">PC7_AREF</text>
<text x="82.7" y="268.7" transform="rotate(90 82.7 268.7)">GND</text>
<text x="85.2" y="268.7" transform="rotate(90 85.2 268.7)">CQ</text>
<text x="87.6" y="268.7" transform="rotate(90 87.6 268.7)">VP</text>
</g>
<g font-size="2.2" fill="#000080">
<text x="71.6" y="29.4" transform="rotate(90 71.6 29.4)">uC_adapter</text>
<text x="88.9" y="29.4" transform="rotate(90 88.9 29.4)">JP1</text>
<text x="126.8" y="41.7" transform="rotate(90 126.8 41.7)">TACT_SW</text>
<text x="129" y="41.7" transform="rotate(90 129 41.7)">S1</text>
<text x="145" y="42" transform="rotate(90 145 42)">5K</text>
<text x="147.5" y="42" transform="rotate(90 147.5 42)">R6</text>
<text x="156.3" y="41.5" transform="rotate(90 156.3 41.5)">20K</text>
<text x="158.8" y="41.5" transform="rotate(90 158.8 41.5)">R1</text>
<text x="156.8" y="48.9" transform="rotate(90 156.8 48.9)">4.7K</text>
<text x="159" y="50.1" transform="rotate(90 159 50.1)">R2</text>
<text x="158.8" y="57.7" transform="rotate(90 158.8 57.7)">D03</text>
<text x="76.6" y="68.9" transform="rotate(90 76.6 68.9)">AVR_JTAGISP</text>
<text x="88.9" y="68.9" transform="rotate(90 88.9 68.9)">JP2</text>
<text x="121.6" y="66.1" transform="rotate(90 121.6 66.1)">10nF</text>
<text x="124.1" y="66.1" transform="rotate(90 124.1 66.1)">C3</text>
<text x="156.3" y="67.3" transform="rotate(90 156.3 67.3)">10K</text>
<text x="158.8" y="67.3" transform="rotate(90 158.8 67.3)">R3</text>
<text x="146.2" y="82.4" transform="rotate(90 146.2 82.4)">TM96_1_uC_VB.sch</text>
<text x="148.7" y="82.4" transform="rotate(90 148.7 82.4)">TM96_1_uC_VB</text>
<text x="156.1" y="101.9" transform="rotate(90 156.1 101.9)">4.7uF</text>
<text x="158.6" y="101.9" transform="rotate(90 158.6 101.9)">C5</text>
<text x="79" y="108.3" transform="rotate(90 79 108.3)">uC_power</text>
<text x="88.9" y="108.3" transform="rotate(90 88.9 108.3)">JP3</text>
<text x="71.6" y="131.8" transform="rotate(90 71.6 131.8)">uC_dev_con</text>
<text x="88.9" y="131.8" transform="rotate(90 88.9 131.8)">JP4</text>
<text x="53.6" y="135.2" transform="rotate(90 53.6 135.2)">0 ohm</text>
<text x="58" y="135.2" transform="rotate(90 58 135.2)">R8</text>
<text x="60.4" y="135.2" transform="rotate(90 60.4 135.2)">0 ohm</text>
<text x="64.8" y="135.2" transform="rotate(90 64.8 135.2)">R7</text>
<text x="104.1" y="142.4" transform="rotate(90 104.1 142.4)">M3</text>
<text x="109.5" y="142.4" transform="rotate(90 109.5 142.4)">XAA03</text>
<text x="112.7" y="142.4" transform="rotate(90 112.7 142.4)">M3</text>
<text x="118.2" y="142.4" transform="rotate(90 118.2 142.4)">XAA01</text>
<text x="104.1" y="154.7" transform="rotate(90 104.1 154.7)">M3</text>
<text x="109.5" y="154.7" transform="rotate(90 109.5 154.7)">XAA04</text>
<text x="112.7" y="154.7" transform="rotate(90 112.7 154.7)">M3</text>
<text x="118.2" y="154.7" transform="rotate(90 118.2 154.7)">XAA02</text>
<text x="146.5" y="151.2" transform="rotate(90 146.5 151.2)">10K</text>
<text x="150.9" y="150" transform="rotate(90 150.9 150)">R4</text>
<text x="160.1" y="151" transform="rotate(90 160.1 151)">RED</text>
<text x="162.5" y="151" transform="rotate(90 162.5 151)">D02</text>
<text x="151.2" y="156.4" transform="rotate(90 151.2 156.4)">JMP_2P</text>
<text x="148.7" y="166.3" transform="rotate(90 148.7 166.3)">J3</text>
<text x="160.1" y="162.1" transform="rotate(90 160.1 162.1)">GRN</text>
<text x="162.5" y="162.1" transform="rotate(90 162.5 162.1)">D01</text>
<text x="76.6" y="171.2" transform="rotate(90 76.6 171.2)">uC_debug</text>
<text x="88.9" y="171.2" transform="rotate(90 88.9 171.2)">JP5</text>
<text x="101.9" y="173.7" transform="rotate(90 101.9 173.7)">ATMEL_LOGO</text>
<text x="109.3" y="173.7" transform="rotate(90 109.3 173.7)">TA3</text>
<text x="115.5" y="173.7" transform="rotate(90 115.5 173.7)">HMT_LOGO</text>
<text x="122.8" y="173.7" transform="rotate(90 122.8 173.7)">TA1</text>
<text x="129" y="171.2" transform="rotate(90 129 171.2)">HMT7742</text>
<text x="168.4" y="171.2" transform="rotate(90 168.4 171.2)">U1</text>
<text x="105.6" y="174.4" transform="rotate(90 105.6 174.4)">LOGO</text>
<text x="119.1" y="174.4" transform="rotate(90 119.1 174.4)">LOGO</text>
<text x="157.4" y="196.9" transform="rotate(90 157.4 196.9)">220nF</text>
<text x="159.8" y="196.9" transform="rotate(90 159.8 196.9)">C6</text>
<text x="76.6" y="209.5" transform="rotate(90 76.6 209.5)">uC_dev_con_2</text>
<text x="88.9" y="209.5" transform="rotate(90 88.9 209.5)">JP6</text>
<text x="140.3" y="210.7" transform="rotate(90 140.3 210.7)">470pF</text>
<text x="142.8" y="210.7" transform="rotate(90 142.8 210.7)">C7</text>
<text x="114.7" y="221.5" transform="rotate(90 114.7 221.5)">GND</text>
<text x="116.9" y="221.5" transform="rotate(90 116.9 221.5)">P4</text>
<text x="159.6" y="226.5" transform="rotate(90 159.6 226.5)">IOL_CON</text>
<text x="162.3" y="226.5" transform="rotate(90 162.3 226.5)">I1</text>
<text x="114.7" y="228.9" transform="rotate(90 114.7 228.9)">GND</text>
<text x="116.9" y="228.9" transform="rotate(90 116.9 228.9)">P3</text>
<text x="114.7" y="236.3" transform="rotate(90 114.7 236.3)">GND</text>
<text x="116.9" y="236.3" transform="rotate(90 116.9 236.3)">P2</text>
<text x="114.7" y="243.7" transform="rotate(90 114.7 243.7)">GND</text>
<text x="116.9" y="243.7" transform="rotate(90 116.9 243.7)">P1</text>
<text x="79" y="251.4" transform="rotate(90 79 251.4)">AREF</text>
<text x="88.9" y="251.4" transform="rotate(90 88.9 251.4)">JP7</text>
<text x="77.8" y="278.6" transform="rotate(90 77.8 278.6)">CON_power</text>
<text x="90.1" y="278.6" transform="rotate(90 90.1 278.6)">JP8</text>
</g>
<g font-size="2.2">
<text x="75.3" y="31.1" transform="rotate(90 75.3 31.1)">9</text>
<text x="77.8" y="31.1" transform="rotate(90 77.8 31.1)">7</text>
<text x="80.2" y="31.1" transform="rotate(90 80.2 31.1)">5</text>
<text x="82.7" y="31.1" transform="rotate(90 82.7 31.1)">3</text>
<text x="85.2" y="31.1" transform="rotate(90 85.2 31.1)">1</text>
<text x="75.3" y="37.8" transform="rotate(90 75.3 37.8)">10</text>
<text x="77.8" y="38.9" transform="rotate(90 77.8 38.9)">8</text>
<text x="80.2" y="38.9" transform="rotate(90 80.2 38.9)">6</text>
<text x="82.7" y="38.9" transform="rotate(90 82.7 38.9)">4</text>
<text x="85.2" y="38.9" transform="rotate(90 85.2 38.9)">2</text>
<text x="80.2" y="70.6" transform="rotate(90 80.2 70.6)">5</text>
<text x="82.7" y="70.6" transform="rotate(90 82.7 70.6)">3</text>
<text x="85.2" y="70.6" transform="rotate(90 85.2 70.6)">1</text>
<text x="80.2" y="78.4" transform="rotate(90 80.2 78.4)">6</text>
<text x="82.7" y="78.4" transform="rotate(90 82.7 78.4)">4</text>
<text x="85.2" y="78.4" transform="rotate(90 85.2 78.4)">2</text>
<text x="30.8" y="110.3" transform="rotate(90 30.8 110.3)">A</text>
<text x="35.8" y="108.3" transform="rotate(90 35.8 108.3)">Created:</text>
<text x="40.5" y="110" transform="rotate(90 40.5 110)">Rev.:</text>
<text x="82.7" y="110.1" transform="rotate(90 82.7 110.1)">2</text>
<text x="85.2" y="110.1" transform="rotate(90 85.2 110.1)">1</text>
<text x="30.8" y="121" transform="rotate(90 30.8 121)">13.02.12</text>
<text x="35.7" y="121" transform="rotate(90 35.7 121)">13.02.12</text>
<text x="40.5" y="122.8" transform="rotate(90 40.5 122.8)">Date:</text>
<text x="30.8" y="132.7" transform="rotate(90 30.8 132.7)">RDE</text>
<text x="35.7" y="132.7" transform="rotate(90 35.7 132.7)">RDE</text>
<text x="75.3" y="133.5" transform="rotate(90 75.3 133.5)">9</text>
<text x="77.8" y="133.5" transform="rotate(90 77.8 133.5)">7</text>
<text x="80.2" y="133.5" transform="rotate(90 80.2 133.5)">5</text>
<text x="82.7" y="133.5" transform="rotate(90 82.7 133.5)">3</text>
<text x="85.2" y="133.5" transform="rotate(90 85.2 133.5)">1</text>
<text x="40.5" y="138.9" transform="rotate(90 40.5 138.9)">Name:</text>
<text x="75.3" y="140.2" transform="rotate(90 75.3 140.2)">10</text>
<text x="77.8" y="141.3" transform="rotate(90 77.8 141.3)">8</text>
<text x="80.2" y="141.3" transform="rotate(90 80.2 141.3)">6</text>
<text x="82.7" y="141.3" transform="rotate(90 82.7 141.3)">4</text>
<text x="85.2" y="141.3" transform="rotate(90 85.2 141.3)">2</text>
<text x="35.8" y="156.4" transform="rotate(90 35.8 156.4)">Date:</text>
<text x="40.5" y="161.7" transform="rotate(90 40.5 161.7)">Checked:</text>
<text x="136.4" y="167" transform="rotate(90 136.4 167)">10</text>
<text x="138.8" y="167" transform="rotate(90 138.8 167)">11</text>
<text x="143.8" y="167" transform="rotate(90 143.8 167)">12</text>
<text x="35.8" y="169.6" transform="rotate(90 35.8 169.6)">Name:</text>
<text x="80.2" y="173" transform="rotate(90 80.2 173)">5</text>
<text x="82.7" y="173" transform="rotate(90 82.7 173)">3</text>
<text x="85.2" y="173" transform="rotate(90 85.2 173)">1</text>
<text x="132.7" y="172.9" transform="rotate(90 132.7 172.9)">INT</text>
<text x="133.9" y="168.1" transform="rotate(90 133.9 168.1)">8</text>
<text x="135.2" y="172.9" transform="rotate(90 135.2 172.9)">MISO</text>
<text x="137.6" y="172.9" transform="rotate(90 137.6 172.9)">MOSI</text>
<text x="140.1" y="172.9" transform="rotate(90 140.1 172.9)">SCK</text>
<text x="141.3" y="168.1" transform="rotate(90 141.3 168.1)">9</text>
<text x="142.6" y="172.9" transform="rotate(90 142.6 172.9)">SS</text>
<text x="152.4" y="172.9" transform="rotate(90 152.4 172.9)">LED2</text>
<text x="153.6" y="168.1" transform="rotate(90 153.6 168.1)">3</text>
<text x="154.9" y="172.9" transform="rotate(90 154.9 172.9)">LED1</text>
<text x="156.1" y="168.1" transform="rotate(90 156.1 168.1)">7</text>
<text x="164.8" y="172.9" transform="rotate(90 164.8 172.9)">VSNS</text>
<text x="166" y="168.1" transform="rotate(90 166 168.1)">2</text>
<text x="21.5" y="180.9" transform="rotate(90 21.5 180.9)">Drawing Number:</text>
<text x="40" y="180.9" transform="rotate(90 40 180.9)">Project Number:</text>
<text x="80.2" y="180.7" transform="rotate(90 80.2 180.7)">6</text>
<text x="82.7" y="180.7" transform="rotate(90 82.7 180.7)">4</text>
<text x="85.2" y="180.7" transform="rotate(90 85.2 180.7)">2</text>
<text x="135.2" y="185.6" transform="rotate(90 135.2 185.6)">PGND</text>
<text x="137.6" y="184.3" transform="rotate(90 137.6 184.3)">FLANK</text>
<text x="164.8" y="184.7" transform="rotate(90 164.8 184.7)">VPLUS</text>
<text x="132.7" y="186.9" transform="rotate(90 132.7 186.9)">GND</text>
<text x="152.4" y="188.6" transform="rotate(90 152.4 188.6)">CQ</text>
<text x="133.9" y="195.4" transform="rotate(90 133.9 195.4)">1</text>
<text x="136.4" y="195.4" transform="rotate(90 136.4 195.4)">6</text>
<text x="138.8" y="195.4" transform="rotate(90 138.8 195.4)">0</text>
<text x="153.6" y="195.4" transform="rotate(90 153.6 195.4)">5</text>
<text x="166" y="195.4" transform="rotate(90 166 195.4)">4</text>
<text x="138.9" y="209.4" transform="rotate(90 138.9 209.4)">EMC</text>
<text x="80.2" y="211.2" transform="rotate(90 80.2 211.2)">5</text>
<text x="82.7" y="211.2" transform="rotate(90 82.7 211.2)">3</text>
<text x="85.2" y="211.2" transform="rotate(90 85.2 211.2)">1</text>
<text x="40" y="216.4" transform="rotate(90 40 216.4)">Project Name:</text>
<text x="80.2" y="219" transform="rotate(90 80.2 219)">6</text>
<text x="82.7" y="219" transform="rotate(90 82.7 219)">4</text>
<text x="85.2" y="219" transform="rotate(90 85.2 219)">2</text>
<text x="146.2" y="224.6" transform="rotate(90 146.2 224.6)">1</text>
<text x="153.6" y="224.6" transform="rotate(90 153.6 224.6)">4</text>
<text x="145" y="229.5" transform="rotate(90 145 229.5)">L+</text>
<text x="152.4" y="229.5" transform="rotate(90 152.4 229.5)">CQ</text>
<text x="152.4" y="236.2" transform="rotate(90 152.4 236.2)">L-</text>
<text x="153.6" y="242" transform="rotate(90 153.6 242)">3</text>
<text x="82.7" y="253.1" transform="rotate(90 82.7 253.1)">2</text>
<text x="85.2" y="253.1" transform="rotate(90 85.2 253.1)">1</text>
<text x="21.5" y="259.6" transform="rotate(90 21.5 259.6)">Rev.:</text>
<text x="21.5" y="269" transform="rotate(90 21.5 269)">Page:</text>
<text x="40" y="269.2" transform="rotate(90 40 269.2)">Scale:</text>
<text x="81.5" y="280.3" transform="rotate(90 81.5 280.3)">3</text>
<text x="84" y="280.3" transform="rotate(90 84 280.3)">2</text>
<text x="86.4" y="280.3" transform="rotate(90 86.4 280.3)">1</text>
</g>
<g font-size="2.2" fill="#808080">
<text x="27" y="38.9" transform="rotate(90 27 38.9)">Surge Prot</text>
<text x="34.4" y="38.9" transform="rotate(90 34.4 38.9)">D04</text>
<text x="22" y="56.2" transform="rotate(90 22 56.2)">Surge Prot</text>
<text x="29.4" y="56.2" transform="rotate(90 29.4 56.2)">D05</text>
<text x="31.9" y="56.2" transform="rotate(90 31.9 56.2)">Surge Prot</text>
<text x="39.3" y="56.2" transform="rotate(90 39.3 56.2)">D06</text>
</g>
<g font-size="2.2" fill="#bf0000">
<text x="42.4" y="36.5" transform="rotate(90 42.4 36.5)">protections.</text>
<text x="44.9" y="36.5" transform="rotate(90 44.9 36.5)">elements, in addition to the HMT7742as internal</text>
<text x="47.3" y="36.5" transform="rotate(90 47.3 36.5)">footprints are available for extenal protection</text>
<text x="49.8" y="36.5" transform="rotate(90 49.8 36.5)">For the fullfilment of further automotive norms,</text>
</g>
</svg>
